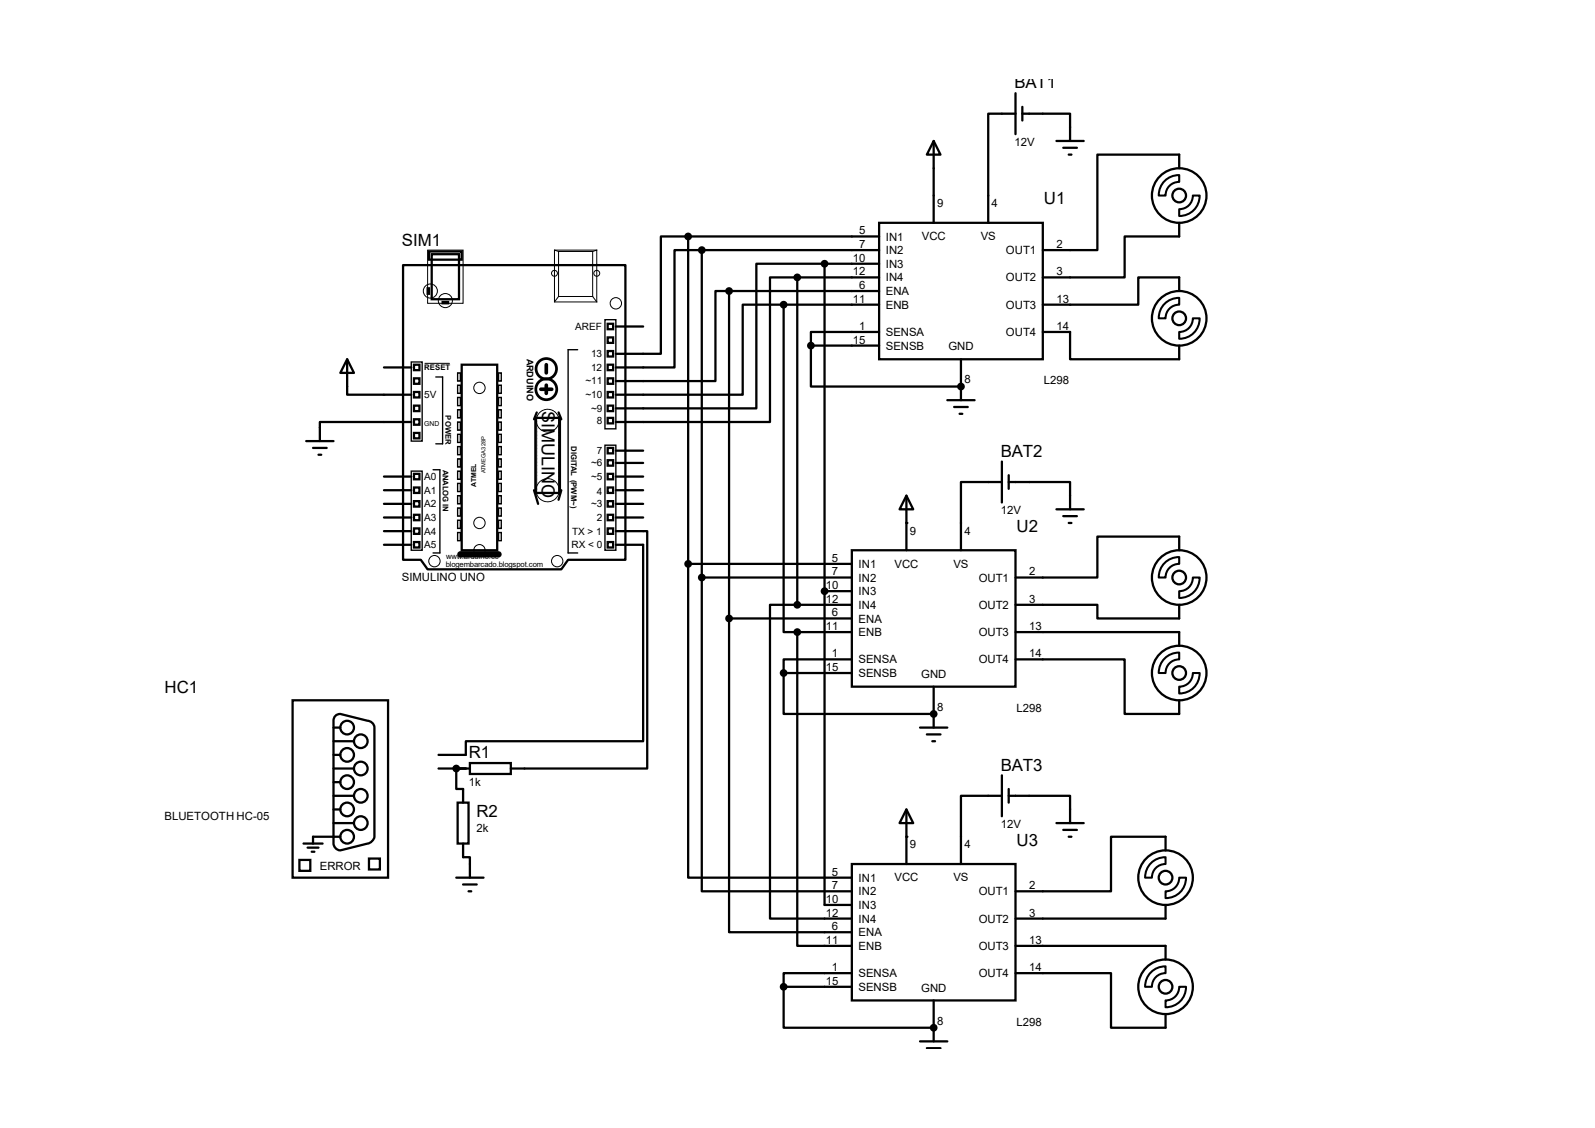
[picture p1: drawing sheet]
<svg xmlns="http://www.w3.org/2000/svg" width="297mm" height="210mm" viewBox="0 0 297 210" stroke-linecap="round" stroke-linejoin="round" font-family="sans-serif">
<g fill="none" stroke="#000" stroke-width=".42">
<path d="M189.1 17.4v7.6M190.4 19.9v2.5M173.9 26.2l1.2 2.6h-2.5zM173.9 26.2v15.3M189.1 21.2h-5.1v20.3M190.4 21.2h8.9v5M196.7 26.2h5.1M198 27.5h2.5M199 28.8h.5M219.6 31.3v-2.5h-15.3v17.8h-10.1M75.1 49.4h41.4v54.8h-10.7l-1.3 1.8h-24.9l-1.2-1.8h-3.3zM79.6 53.7h.3v1h-.3z"/>
<path d="M79.9 46.8h6.1v1.5h-6.1zM80.4 47.3h5.1v8.4h-5.1zM82.4 56.2h1v.3h-1zM128.1 44h-5v21.9h-8.4M128.1 44h35.6M128.1 44v61M130.7 46.6h-5.1v21.8h-10.9M130.7 46.6h33M130.7 46.6v60.9M135.8 54.2h-2.6v16.8h-18.5M135.8 54.2h27.9M135.8 54.2v60.9"/>
<path d="M145.9 56.7h-7.6v16.8h-23.6M145.9 56.7v61h2.6M145.9 56.7h17.8M148.5 51.6h-5.1v27h-28.7M148.5 51.6h15.2M148.5 51.6v61M153.5 49.1h-12.7v26.9h-26.1M153.5 49.1v119.4h5.1M153.5 49.1h10.2M163.7 41.5h30.5v25.4h-30.5zM219.6 41.5v2.5h-10.2v7.6h-15.2M219.6 54.2v-2.6h-7.6v5.1h-17.8"/>
<path d="M64.6 66.9l1.3 2.5h-2.5zM64.6 66.9v6.6h12M71.5 68.4h5.1M76.6 78.6h-17v3.5M77.1 67.9h1v1h-1zM77.1 70.4h1v1.1h-1zM77.1 73h1v1h-1zM77.1 75.5h1v1h-1zM77.1 78.1h1v1h-1zM86 67.9h6.6v34.5h-6.6zM99.7 77.8h4.6v14h-4.6zM99.9 76.8l-.5 1.3"/>
<path d="M104 76.8l.5 1.3M113.2 60.3h1v1h-1zM113.2 65.4h1v1h-1zM113.2 67.9h1v1h-1zM113.2 70.4h1v1.1h-1zM113.2 73h1v1h-1zM113.2 75.5h1v1h-1zM113.2 77.8h1v1h-1zM113.2 62.8h1v1h-1zM114.7 60.8h5.1M151 64.3v7.7h27.9M151 64.3h12.7"/>
<path d="M163.7 61.8h-12.7v2.5M176.4 74.5h5.1M177.7 75.8h2.5M178.7 77h.5M178.9 66.9v7.6M194.2 61.8h5.1v5.1h20.3v-2.6M57 82.1h5.1M58.3 83.4h2.5M59.3 84.7h.5M71.5 98.9h5.1M71.5 96.4h5.1M71.5 93.8h5.1"/>
<path d="M71.5 91.3h5.1M71.5 88.7h5.1M77.1 80.6h1v1h-1zM77.1 88.2h1v1h-1zM77.1 90.8h1v1h-1zM77.1 93.3h1v1h-1zM77.1 95.8h1v1.1h-1zM77.1 98.4h1v1h-1zM99.4 91.3l.8 2.5M104.5 91.3l-.5 1.7M113.2 83.4h1v1h-1zM113.2 85.7h1v1h-1z"/>
<path d="M113.2 88.2h1v1h-1zM113.2 90.8h1v1h-1zM113.2 93.3h1v1h-1zM113.2 95.8h1v1.1h-1zM113.2 98.4h1v1h-1zM114.7 98.9h5.8v44.2h-25.4M114.7 96.4h5.1M114.7 93.8h5.1M114.7 91.3h5.1M114.7 88.7h5.1M114.7 86.2h5.1M114.7 83.9h5.1"/>
<path d="M168.8 92.3l1.3 2.5h-2.6zM168.8 92.3v10.1M186.6 89.7h-7.7v12.7M186.6 85.9v7.7M187.8 89.7h11.5v5.1M187.8 88.5v2.5M196.7 94.8h5.1M198 96.1h2.5M199 97.4h.5M71.5 101.4h5.1M77.1 100.9h1v1h-1zM113.2 100.9h1v1h-1z"/>
<path d="M114.7 101.4h5.1v36.6h-33.1v2.5h-5M128.1 105v58.4h30.5M128.1 105h30.5M130.7 107.5v58.4h27.9M130.7 107.5h27.9M135.8 115.1v58.5h22.8M135.8 115.1h22.8M148.5 117.7v58.4h10.1M148.5 112.6h-5.1v58.4h15.2M148.5 117.7h10.1M148.5 112.6h10.1M153.5 110.1h5.1"/>
<path d="M158.6 102.4h30.5v25.4h-30.5zM189.1 112.6h15.2v2.5h15.3v-2.5M189.1 117.7h30.5v2.5M219.6 102.4v-2.5h-15.3v7.6h-15.2M54.5 130.4h17.8v33h-17.8zM62.1 135.5h1.3M62.1 138h3.8M62.6 133.2l.8-.3 5.1 1.3a1.37 1.37 0 0 1 1.2 1.3v20.3a1.61 1.61 0 0 1-1.2 1.3l-5.1 1.2a1.35 1.35 0 0 1-1.3-1.2v-22.9l.1-.4zM145.9 125.3v7.6h28M145.9 125.3h12.7M158.6 122.8h-12.7v2.5M171.3 135.5h5.1"/>
<path d="M172.6 136.7h2.5M173.6 138h.5M173.9 127.8v7.7M189.1 122.8h20.3v10.1h10.2v-2.5M56.5 157.1h3.6M57.3 157.8h2M58 158.6h.5M62.1 143.1h3.8M62.1 148.2h3.8M62.1 153.2h3.8M62.1 140.5h1.3M62.1 145.6h1.3"/>
<path d="M62.1 150.7h1.3M63.4 155.8h-5.1v1.3M68.7 159.9h2v2h-2zM81.7 143.1h5.8M85 143.1v3.8h1.2v2.5M85.2 149.4h2v7.7h-2zM86.2 157.1v2.5h1.3v3.8M87.5 142.1h7.6v2h-7.6zM168.8 150.7l1.3 2.5h-2.6zM168.8 150.7v10.2M186.6 148.2h-7.7v12.7M186.6 144.4v7.6"/>
<path d="M187.8 148.2h11.5v5M187.8 146.9v2.5M196.7 153.2h5.1M198 154.5h2.5M199 155.8h.5M217 158.3v-2.5h-10.1v10.1h-17.8M55.8 160.1h2v2h-2zM85 163.4h5M86.2 164.7h2.6M87.2 165.9h.6M158.6 160.9h30.5v25.4h-30.5zM189.1 176.1h27.9v2.5"/>
<path d="M217 168.5v2.5h-27.9M145.9 183.7v7.6h28M145.9 183.7h12.7M158.6 181.2h-12.7v2.5M171.3 193.9h5.1M172.6 195.2h2.5M173.9 186.3v7.6M189.1 181.2h17.8v10.1h10.1v-2.5"/>
<circle cx="219.6" cy="36.4" r="5.1"/>
<circle cx="219.6" cy="36.4" r="1.27"/>
<circle cx="219.6" cy="59.3" r="5.1"/>
<circle cx="219.6" cy="59.3" r="1.27"/>
<circle cx="219.6" cy="107.5" r="5.1"/>
<circle cx="219.6" cy="107.5" r="1.27"/>
<circle cx="64.6" cy="135.5" r="1.27"/>
<circle cx="67.2" cy="138" r="1.27"/>
<circle cx="219.6" cy="125.3" r="5.1"/>
<circle cx="219.6" cy="125.3" r="1.27"/>
<circle cx="64.6" cy="140.5" r="1.27"/>
<circle cx="64.6" cy="145.6" r="1.27"/>
<circle cx="64.6" cy="155.8" r="1.27"/>
<circle cx="64.6" cy="150.7" r="1.27"/>
<circle cx="67.2" cy="153.2" r="1.27"/>
<circle cx="67.2" cy="143.1" r="1.27"/>
<circle cx="67.2" cy="148.2" r="1.27"/>
<circle cx="217" cy="163.4" r="5.1"/>
<circle cx="217" cy="163.4" r="1.27"/>
<circle cx="217" cy="183.7" r="5.1"/>
<circle cx="217" cy="183.7" r="1.27"/>
</g>
<g fill="#000">
<circle cx="178.9" cy="72" r=".21"/>
<circle cx="168.8" cy="97.4" r=".21"/>
<circle cx="153.5" cy="110.1" r=".21"/>
<circle cx="173.9" cy="132.9" r=".21"/>
<circle cx="85" cy="143.1" r=".21"/>
<circle cx="168.8" cy="155.8" r=".21"/>
<circle cx="173.9" cy="191.3" r=".21"/>
</g>
<g fill="none" stroke="#000" stroke-width=".25">
<path d="M112.6 59.5h2.1v20.3h-2.1zM76.6 67.4h2v14.7h-2zM81.2 70.2h1.2v12.4h-1.2M85.2 69.4h.5v1.6h-.5zM85.2 71.7h.5v1.5h-.5zM85.2 74h.5v1.5h-.5zM85.2 76.3h.5v1.5h-.5zM85.2 78.6h.5v1.5h-.5zM92.8 69.4h.5v1.6h-.5zM92.8 71.7h.5v1.5h-.5zM92.8 74h.5v1.5h-.5zM92.8 76.3h.5v1.5h-.5z"/>
<path d="M92.8 78.6h.5v1.5h-.5zM107.6 65.1h-1.8v37.9h1.8M76.6 87.7h2v14.7h-2zM80.6 87.5h1.3v15.5h-1.3M85.2 80.9h.5v1.5h-.5zM85.2 83.1h.5v1.6h-.5zM85.2 85.4h.5v1.6h-.5zM85.2 87.7h.5v1.5h-.5zM85.2 90h.5v1.5h-.5zM85.2 92.3h.5v1.5h-.5zM85.2 94.6h.5v1.5h-.5zM85.2 96.9h.5v1.5h-.5z"/>
<path d="M85.2 99.1h.5v1.6h-.5zM92.8 80.9h.5v1.5h-.5zM92.8 83.1h.5v1.6h-.5zM92.8 85.4h.5v1.6h-.5zM92.8 87.7h.5v1.5h-.5zM92.8 90h.5v1.5h-.5zM92.8 92.3h.5v1.5h-.5zM92.8 94.6h.5v1.5h-.5zM92.8 96.9h.5v1.5h-.5zM92.8 99.1h.5v1.6h-.5zM112.6 82.9h2.1v19.5h-2.1z"/>
</g>
<circle cx="102" cy="78.3" r="2.12" fill="none" stroke="#000" stroke-width=".19" stroke-dasharray=".4 .1"/>
<g fill="none" stroke="#000" stroke-width=".19">
<path d="M79.6 46.6h6.6v9.9h-6.6zM103.3 46.6h7.8v9.6h-7.8zM103.3 46.6l.7 .2M104 46.8h6.4v8.4h-6.4zM104.1 55.2l-.8 1M110.4 55.2l.8 1M111.2 46.6l-.8 .2M79.1 67.6h4.6M100 77.6l-.1 14.4M104 77.6l.1 14.4"/>
<circle cx="80.1" cy="54.2" r="1.31"/>
<circle cx="82.9" cy="56" r="1.31"/>
<circle cx="103.3" cy="50.9" r=".55"/>
<circle cx="111.1" cy="50.9" r=".55"/>
<circle cx="114.7" cy="56.5" r="1.06"/>
<circle cx="89.3" cy="72.2" r="1.06"/>
<circle cx="89.3" cy="97.4" r="1.06"/>
<circle cx="102" cy="91.3" r="2.16"/>
<circle cx="80.9" cy="104.5" r="1.06"/>
<circle cx="89.3" cy="102.4" r="1.06"/>
<circle cx="103.8" cy="104.5" r="1.06"/>
</g>
<g fill="none" stroke="#000" stroke-width=".51">
<circle cx="101.7" cy="72.5" r="1.95"/>
<circle cx="101.7" cy="68.7" r="1.91"/>
</g>
<path d="M100.7 72.5h2M101.7 67.9v1.5M101.7 71.7v1.5" fill="none" stroke="#000" stroke-width=".68"/>
<path d="M85.7 103.2h7.1" fill="none" stroke="#000" stroke-width="1.2"/>
<g fill="#000" stroke="#000" stroke-width=".42">
<circle cx="128.1" cy="44" r=".51"/>
<circle cx="130.7" cy="46.6" r=".51"/>
<circle cx="135.8" cy="54.2" r=".51"/>
<circle cx="145.9" cy="56.7" r=".51"/>
<circle cx="148.5" cy="51.6" r=".51"/>
<circle cx="153.5" cy="49.1" r=".51"/>
<circle cx="151" cy="64.3" r=".51"/>
<circle cx="178.9" cy="72" r=".51"/>
<circle cx="128.1" cy="105" r=".51"/>
<circle cx="130.7" cy="107.5" r=".51"/>
<circle cx="135.8" cy="115.1" r=".51"/>
<circle cx="148.5" cy="117.7" r=".51"/>
<circle cx="148.5" cy="112.6" r=".51"/>
<circle cx="153.5" cy="110.1" r=".51"/>
<circle cx="145.9" cy="125.3" r=".51"/>
<circle cx="173.9" cy="132.9" r=".51"/>
<circle cx="85" cy="143.1" r=".51"/>
<circle cx="145.9" cy="183.7" r=".51"/>
<circle cx="173.9" cy="191.3" r=".51"/>
</g>
<path d="M216.9 33.7a3.8 3.8 0 0 1 2.7-1.1v1.3a2.5 2.5 0 0 0-2.6 2.5h-1.2a3.8 3.8 0 0 1 1.1-2.7zM219.6 38.9a2.5 2.5 0 0 0 2.5-2.5h1.3a3.7 3.7 0 0 1-3.8 3.8zM216.9 56.6a3.8 3.8 0 0 1 2.7-1.1v1.2a2.5 2.5 0 0 0-2.6 2.6h-1.2a3.8 3.8 0 0 1 1.1-2.7zM219.6 61.8a2.5 2.5 0 0 0 2.5-2.5h1.3a3.7 3.7 0 0 1-3.8 3.8zM216.9 104.8a3.8 3.8 0 0 1 2.7-1.1v1.3a2.5 2.5 0 0 0-2.6 2.5h-1.2a3.8 3.8 0 0 1 1.1-2.7zM219.6 110.1a2.5 2.5 0 0 0 2.5-2.6h1.3a3.7 3.7 0 0 1-3.8 3.8zM216.9 122.6a3.8 3.8 0 0 1 2.7-1.1v1.3a2.5 2.5 0 0 0-2.6 2.5h-1.2a3.8 3.8 0 0 1 1.1-2.7zM219.6 127.8a2.5 2.5 0 0 0 2.5-2.5h1.3a3.7 3.7 0 0 1-3.8 3.8zM214.3 160.7a3.8 3.8 0 0 1 2.7-1.1v1.3a2.5 2.5 0 0 0-2.5 2.5h-1.3a3.8 3.8 0 0 1 1.1-2.7zM217 165.9a2.5 2.5 0 0 0 2.6-2.5h1.3a3.7 3.7 0 0 1-3.9 3.8zM214.3 181a3.8 3.8 0 0 1 2.7-1.1v1.3a2.5 2.5 0 0 0-2.5 2.5h-1.3a3.8 3.8 0 0 1 1.1-2.7zM217 186.3a2.5 2.5 0 0 0 2.6-2.6h1.3a3.7 3.7 0 0 1-3.9 3.8z" fill="none" stroke="#000" stroke-width=".38"/>
<text font-size="3.3" x="100.9" y="76.5" transform="rotate(90 100.9 76.5)">SIMULINO</text>
<g font-size="3.1">
<text x="188.9" y="16.5">BAT1</text>
<text x="194.4" y="38.1">U1</text>
<text x="74.8" y="45.8">SIM1</text>
<text x="186.4" y="85">BAT2</text>
<text x="189.3" y="99">U2</text>
<text x="30.6" y="129">HC1</text>
<text x="87.3" y="141.2">R1</text>
<text x="186.4" y="143.5">BAT3</text>
<text x="88.7" y="152.1">R2</text>
<text x="189.3" y="157.4">U3</text>
</g>
<g font-size="2.1">
<text x="188.9" y="27.1">12V</text>
<text x="174.5" y="38.6">9</text>
<text x="184.7" y="38.6">4</text>
<text x="160" y="43.6">5</text>
<text x="160" y="46.2">7</text>
<text x="165" y="44.8">IN1</text>
<text x="165" y="47.3">IN2</text>
<text x="171.7" y="44.7">VCC</text>
<text x="182.6" y="44.7">VS</text>
<text x="187.3" y="47.3">OUT1</text>
<text x="196.7" y="46.2">2</text>
<text x="158.8" y="48.7">10</text>
<text x="158.8" y="51.3">12</text>
<text x="160" y="53.8">6</text>
<text x="165" y="49.9">IN3</text>
<text x="165" y="52.4">IN4</text>
<text x="187.3" y="52.4">OUT2</text>
<text x="196.7" y="51.3">3</text>
<text x="158.8" y="56.3">11</text>
<text x="165" y="54.9">ENA</text>
<text x="165" y="57.5">ENB</text>
<text x="187.3" y="57.5">OUT3</text>
<text x="196.7" y="56.3">13</text>
<text x="158.8" y="64">15</text>
<text x="160" y="61.4">1</text>
<text x="165" y="62.6">SENSA</text>
<text x="165" y="65.1">SENSB</text>
<text x="176.6" y="65.2">GND</text>
<text x="187.3" y="62.6">OUT4</text>
<text x="196.7" y="61.4">14</text>
<text x="179.6" y="71.4">8</text>
<text x="194.4" y="71.6">L298</text>
<text x="186.4" y="95.7">12V</text>
<text x="169.4" y="99.5">9</text>
<text x="179.6" y="99.5">4</text>
<text x="154.9" y="104.6">5</text>
<text x="154.9" y="107.1">7</text>
<text x="159.9" y="105.7">IN1</text>
<text x="166.6" y="105.7">VCC</text>
<text x="177.5" y="105.7">VS</text>
<text x="191.6" y="107.1">2</text>
<text x="74.8" y="108.2">SIMULINO UNO</text>
<text x="153.8" y="109.7">10</text>
<text x="153.8" y="112.2">12</text>
<text x="159.9" y="108.3">IN2</text>
<text x="159.9" y="110.8">IN3</text>
<text x="159.9" y="113.4">IN4</text>
<text x="182.2" y="108.3">OUT1</text>
<text x="182.2" y="113.4">OUT2</text>
<text x="191.6" y="112.2">3</text>
<text x="153.8" y="117.3">11</text>
<text x="154.9" y="114.8">6</text>
<text x="159.9" y="115.9">ENA</text>
<text x="159.9" y="118.4">ENB</text>
<text x="182.2" y="118.4">OUT3</text>
<text x="191.6" y="117.3">13</text>
<text x="153.8" y="124.9">15</text>
<text x="154.9" y="122.4">1</text>
<text x="159.9" y="123.5">SENSA</text>
<text x="182.2" y="123.5">OUT4</text>
<text x="191.6" y="122.4">14</text>
<text x="159.9" y="126.1">SENSB</text>
<text x="171.5" y="126.2">GND</text>
<text x="174.5" y="132.3">8</text>
<text x="189.3" y="132.5">L298</text>
<text x="87.3" y="146.3">1k</text>
<text x="30.6" y="152.6">BLUETOOTH HC-05</text>
<text x="88.7" y="155">2k</text>
<text x="186.4" y="154.1">12V</text>
<text x="169.4" y="157.9">9</text>
<text x="179.6" y="157.9">4</text>
<text x="59.6" y="162.1">ERROR</text>
<text x="154.9" y="163">5</text>
<text x="154.9" y="165.6">7</text>
<text x="159.9" y="164.2">IN1</text>
<text x="159.9" y="166.7">IN2</text>
<text x="166.6" y="164.1">VCC</text>
<text x="177.5" y="164.1">VS</text>
<text x="182.2" y="166.7">OUT1</text>
<text x="191.6" y="165.6">2</text>
<text x="153.8" y="168.1">10</text>
<text x="153.8" y="170.6">12</text>
<text x="154.9" y="173.2">6</text>
<text x="159.9" y="169.2">IN3</text>
<text x="159.9" y="171.8">IN4</text>
<text x="182.2" y="171.8">OUT2</text>
<text x="191.6" y="170.6">3</text>
<text x="153.8" y="175.7">11</text>
<text x="159.9" y="174.3">ENA</text>
<text x="159.9" y="176.9">ENB</text>
<text x="182.2" y="176.9">OUT3</text>
<text x="191.6" y="175.7">13</text>
<text x="153.8" y="183.3">15</text>
<text x="154.9" y="180.8">1</text>
<text x="159.9" y="181.9">SENSA</text>
<text x="159.9" y="184.5">SENSB</text>
<text x="171.5" y="184.6">GND</text>
<text x="182.2" y="181.9">OUT4</text>
<text x="191.6" y="180.8">14</text>
<text x="174.5" y="190.8">8</text>
<text x="189.3" y="191">L298</text>
</g>
<g font-size="1.9">
<text x="107.1" y="61.4">AREF</text>
<text x="109" y="71.6">~11</text>
<text x="110.1" y="66.5">13</text>
<text x="110.1" y="69">12</text>
<text x="79" y="74.1">5V</text>
<text x="109" y="74.1">~10</text>
<text x="110.1" y="76.7">~9</text>
<text x="111.1" y="79">8</text>
<text x="79" y="89.4">A0</text>
<text x="110.1" y="86.8">~6</text>
<text x="110.1" y="89.4">~5</text>
<text x="111.1" y="84.5">7</text>
<text x="79" y="91.9">A1</text>
<text x="79" y="94.4">A2</text>
<text x="110.1" y="94.4">~3</text>
<text x="111.1" y="92.2">4</text>
<text x="79" y="97">A3</text>
<text x="79" y="99.5">A4</text>
<text x="106.6" y="99.5">TX &gt; 1</text>
<text x="111.1" y="97">2</text>
<text x="79" y="102.1">A5</text>
<text x="106.4" y="102.1">RX &lt; 0</text>
</g>
<text font-size="1.7" x="98.1" y="66.8" transform="rotate(90 98.1 66.8)">ARDUINO</text>
<g font-size="1.4">
<text x="79" y="69">RESET</text>
<text x="83" y="77.3" transform="rotate(90 83 77.3)">POWER</text>
<text x="106.3" y="83.1" transform="rotate(90 106.3 83.1)">DIGITAL (PWM~)</text>
<text x="82.5" y="87.4" transform="rotate(90 82.5 87.4)">ANALOG IN</text>
<text x="83" y="105.5">blogembarcado.blogspot.com</text>
<text x="83.1" y="104">www.arduino.cc</text>
</g>
<g font-size="1.3">
<text x="79" y="79.3">GND</text>
<text x="88.7" y="90.6" transform="rotate(-90 88.7 90.6)">ATMEL</text>
</g>
<text font-size="1.1" x="90.4" y="88.1" transform="rotate(-90 90.4 88.1)">ATMEGA328P</text>
</svg>
